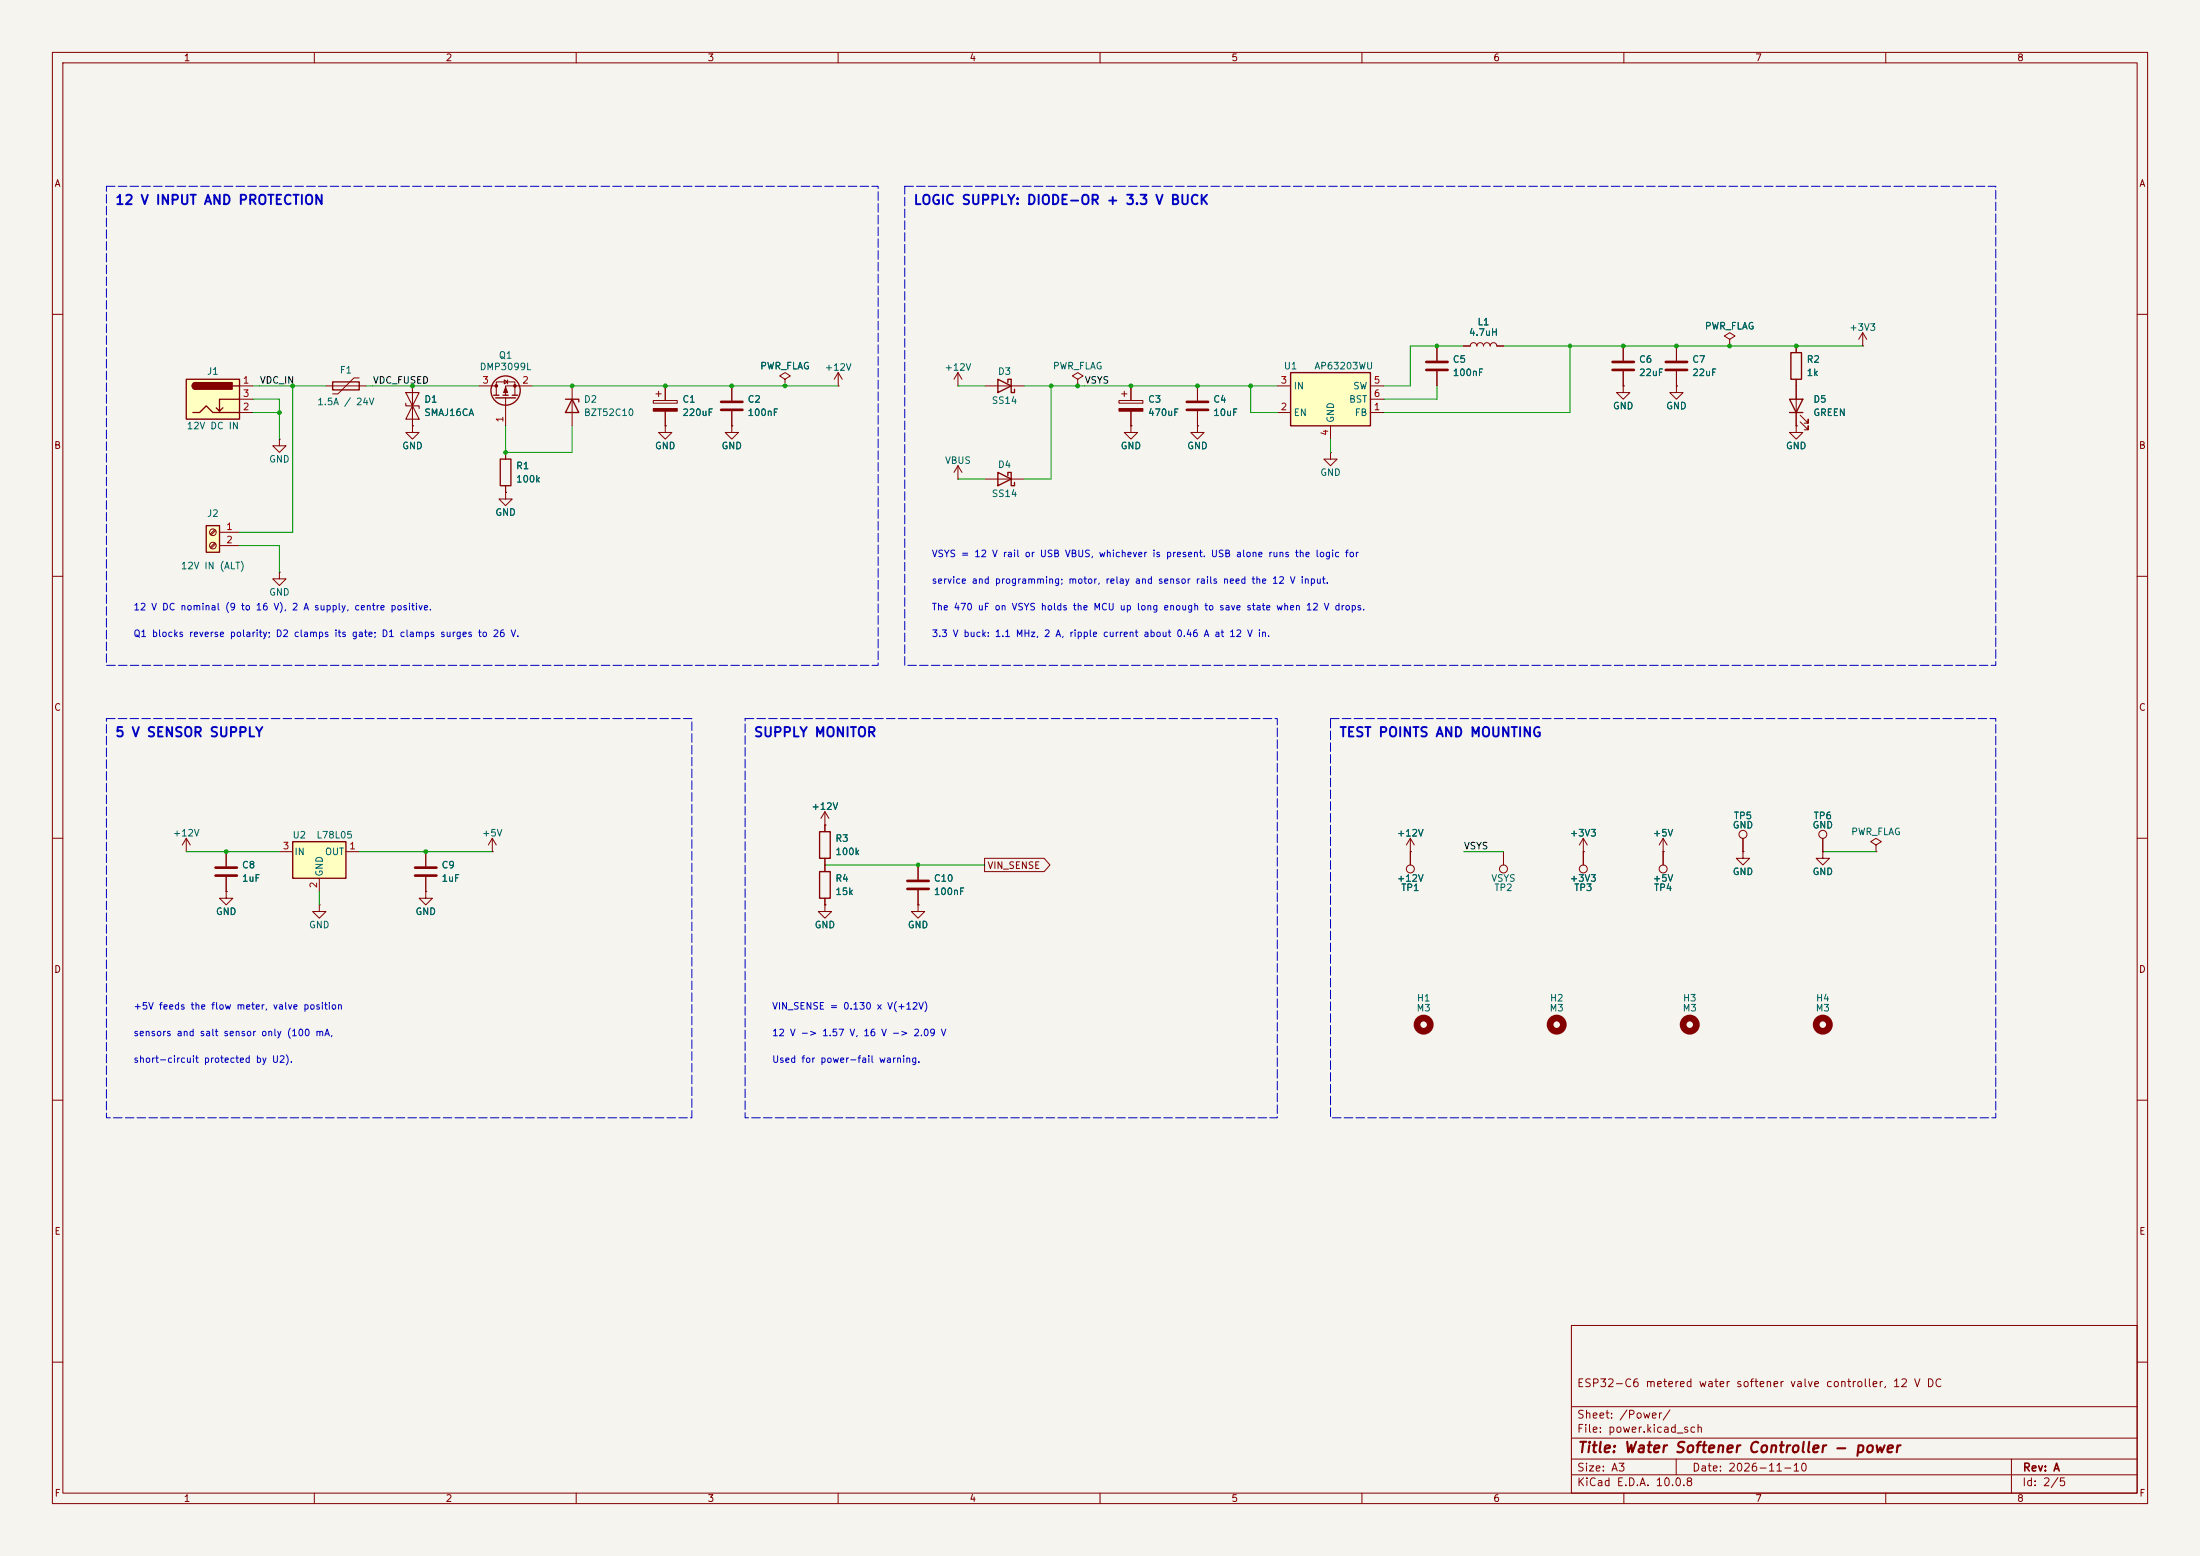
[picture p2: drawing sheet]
<svg xmlns="http://www.w3.org/2000/svg" width="420mm" height="297mm" viewBox="0 0 420 297" stroke-linecap="round" stroke-linejoin="round" font-family="sans-serif">
<path d="M0 0h420v297h-420z" fill="#f5f4ef" stroke="#f5f4ef" stroke-width=".19"/>
<g fill="none" stroke="#840000" stroke-width=".19">
<path d="M10 10h400v277h-400zM12 12h396v273h-396zM60 10v2M110 10v2M160 10v2M210 10v2M260 10v2M310 10v2M360 10v2M10 60h2M408 60h2M53.3 83.8v1.3h1.3l-1.3 1.3-1.2-1.3h1.2"/>
<path d="M53.3 83.8h.1M96.5 94v1.3h1.3l-1.3 1.2-1.3-1.2h1.3M96.5 94h.1M10 110h2M408 110h2M10 160h2M408 160h2M10 210h2M408 210h2M300 253h108v32h-108zM10 260h2M300 278.5h108"/>
<path d="M300 274.5h108M300 268.5h108M320 278.5v3M384 278.5v6.5M408 260h2M60 285v2M110 285v2M160 285v2M210 285v2M260 285v2M300 281.5h108M310 285v2"/>
<path d="M360 285v2"/>
</g>
<path d="M39.4 100.3h2.5v5.1h-2.5z" fill="#ffffc2"/>
<path d="M341.6 76.2h2.6l-1.3 2.5zM341.6 78.7h2.6M341.9 67.3h2v5.1h-2zM39.4 100.3h2.5v5.1h-2.5zM156.5 158.8h2v5h-2zM156.5 166.4h2v5.1h-2z" fill="none" stroke="#840000" stroke-width=".25"/>
<g fill="none" stroke="#840000" stroke-width=".19">
<path d="M213.6 76.5h4.6v.5h-4.6zM214.1 75.2h1M214.6 74.7v1M215.9 73.7v2.8M215.9 78.5v2.8M228.6 73.7v2.8M228.6 78.5v2.8M274.3 66v2.8M274.3 70.9v2.8M279.4 66h1.3a.64 .64 0 0 1 .6-.6 .64 .64 0 0 1 .6 .6 .64 .64 0 0 1 .7-.6 .64 .64 0 0 1 .6 .6 .64 .64 0 0 1 .6-.6 .64 .64 0 0 1 .7 .6 .64 .64 0 0 1 .6-.6 .64 .64 0 0 1 .6 .6h1.3M309.9 73.7v1.2h1.2l-1.2 1.3-1.3-1.3h1.3M309.9 73.7h.1"/>
<path d="M309.9 66v2.8M309.9 70.9v2.8M320 73.7v1.2h1.3l-1.3 1.3-1.2-1.3h1.2M320 73.7h.1M320 66v2.8M320 70.9v2.8M330.2 64.8l1-.7-1-.6-1 .6 1 .7v1.2M330.2 66h.1M342.9 66v1.3M342.9 72.4v8.9M343.7 79.2l1.5 1.6v-.8v.8h-.8M355.6 66h.1"/>
<path d="M355.6 63.5l-.8 1.3M355.6 63.5l.8 1.3M355.6 63.5v2.5M342.9 81.3v1.3h1.3l-1.3 1.2-1.3-1.2h1.3M342.9 81.3h.1M343.7 80.5l1.5 1.5v-.7v.7h-.8M41 101.1l-.9 .8M41 103.6l-.9 .9M41.2 101.3l-.9 .8M41.2 103.8l-.9 .8M41.9 101.6h3.8M41.9 104.1h3.8"/>
<path d="M157.5 157.5h.1M157.5 154.9v3.9M157.5 154.9l-.8 1.3M157.5 154.9l.7 1.3M35.6 162.6h.1M35.6 160l-.8 1.3M35.6 160l.7 1.3M35.6 160v2.6M43.2 170.2v1.3h1.2l-1.2 1.2-1.3-1.2h1.3M43.2 170.2h.1M43.2 162.6v2.8M43.2 167.4v2.8"/>
<path d="M157.5 172.7v1.3h1.2l-1.2 1.3-1.3-1.3h1.3M157.5 172.7h.1M157.5 163.8v2.6M157.5 171.5v1.2M175.3 172.7v1.3h1.2l-1.2 1.3-1.3-1.3h1.3M175.3 172.7h.1M175.3 165.1v2.8M175.3 169.9v2.8M269.2 162.6h.1M269.2 160l-.7 1.3M269.2 160l.8 1.3M269.2 160v2.6"/>
<path d="M287 162.6v2.5M302.3 162.6h.1M302.3 160v5.1M302.3 160l-.8 1.3M302.3 160l.7 1.3M317.5 162.6h.1M317.5 160l-.8 1.3M317.5 160l.8 1.3M317.5 160v5.1M332.7 162.6v1.2h1.3l-1.3 1.3-1.2-1.3h1.2M332.7 162.6h.1M332.7 160v2.6"/>
<path d="M348 162.6v1.2h1.2l-1.2 1.3-1.3-1.3h1.3M348 162.6h.1M348 160v2.6M358.1 161.3l1.1-.6-1.1-.7-1 .7 1 .6v1.3M358.1 162.6h.1"/>
<circle cx="40.6" cy="101.6" r=".63"/>
<circle cx="40.6" cy="104.1" r=".63"/>
<circle cx="332.7" cy="159.3" r=".76"/>
<circle cx="348" cy="159.3" r=".76"/>
<circle cx="287" cy="165.9" r=".76"/>
<circle cx="302.3" cy="165.9" r=".76"/>
<circle cx="317.5" cy="165.9" r=".76"/>
</g>
<path d="M226.6 76.7h4M226.6 78.2h4M272.3 69.1h4.1M272.3 70.6h4.1M307.8 69.1h4.1M307.8 70.6h4.1M318 69.1h4.1M318 70.6h4.1M41.1 165.6h4.1M41.1 167.1h4.1M173.2 168.1h4.1M173.2 169.7h4.1" fill="none" stroke="#840000" stroke-width=".51"/>
<g fill="none" stroke="#840000" stroke-width="1.3">
<circle cx="297.2" cy="195.6" r="1.27"/>
<circle cx="322.6" cy="195.6" r="1.27"/>
<circle cx="348" cy="195.6" r="1.27"/>
</g>
<path d="M213.6 78h4.6v.5h-4.6z" fill="#840000" stroke="#840000" stroke-width=".19"/>
<path d="M55.9 160.7h10.1v6.9h-10.1z" fill="#ffffc2"/>
<path d="M190.5 72.4l2.5 1.3-2.5 1.2zM192.4 73v-.6h.6v2.5h.7v-.6M190.5 90.2l2.5 1.2-2.5 1.3zM192.4 90.8v-.6h.6v2.5h.7v-.6M55.9 160.7h10.1v6.9h-10.1z" fill="none" stroke="#840000" stroke-width=".25"/>
<g fill="none" stroke="#840000" stroke-width=".19">
<path d="M149.9 72.4l1-.6-1-.7-1.1 .7 1.1 .6v1.3M149.9 73.7h.1M160 73.7h.1M160 71.1l-.7 1.3M160 71.1l.8 1.3M160 71.1v2.6M188 73.7h7.6M205.7 72.4l1.1-.6-1.1-.7-1 .7 1 .6v1.3M205.7 73.7h.1M182.9 91.4h.1M182.9 88.9l-.8 1.3M182.9 88.9l.7 1.3"/>
<path d="M182.9 88.9v2.5M188 91.4h7.6M215.9 81.3v1.3h1.3l-1.3 1.2-1.3-1.2h1.3M215.9 81.3h.1M228.6 81.3v1.3h1.3l-1.3 1.2-1.3-1.2h1.3M228.6 81.3h.1M254 86.4v1.2h1.3l-1.3 1.3-1.3-1.3h1.3M254 86.4h.1M53.3 109.2v1.3h1.3l-1.3 1.3-1.2-1.3h1.2M53.3 109.2h.1M53.3 162.6h2.6M61 172.7v1.3h1.2l-1.2 1.3-1.3-1.3h1.3"/>
<path d="M61 172.7h.1M61 167.6v2.6M66 162.6h2.6M81.3 170.2v1.3h1.2l-1.2 1.2-1.3-1.2h1.3M81.3 170.2h.1M81.3 162.6v2.8M81.3 167.4v2.8M94 162.6h.1M94 160l-.8 1.3M94 160l.7 1.3M94 160v2.6"/>
</g>
<path d="M79.2 165.6h4.1M79.2 167.1h4.1" fill="none" stroke="#840000" stroke-width=".51"/>
<path d="M246.4 71.1h15.2v10.2h-15.2z" fill="#ffffc2"/>
<path d="M107.9 76.2h2.6v.5M109.2 76.2l1.3 2.5h-2.6zM246.4 71.1h15.2v10.2h-15.2z" fill="none" stroke="#840000" stroke-width=".25"/>
<g fill="none" stroke="#840000" stroke-width=".19">
<path d="M109.2 73.7v7.6M124.7 76.5h4.6v.5h-4.6zM125.2 75.2h1M125.7 74.7v1M127 73.7v2.8M127 78.5v2.8M139.7 73.7v2.8M139.7 78.5v2.8M182.9 73.7h.1M182.9 71.1l-.8 1.3M182.9 71.1l.7 1.3M182.9 71.1v2.6"/>
<path d="M243.8 78.7h2.6M243.8 73.7h2.6M261.6 78.7h2.6M261.6 73.7h2.6M261.6 76.2h2.6M127 81.3v1.3h1.3l-1.3 1.2-1.3-1.2h1.3M127 81.3h.1M139.7 81.3v1.3h1.3l-1.3 1.2-1.3-1.2h1.3M139.7 81.3h.1M254 81.3v2.5M269.2 162.6v2.5"/>
<circle cx="269.2" cy="165.9" r=".76"/>
</g>
<path d="M124.7 78h4.6v.5h-4.6z" fill="#840000" stroke="#840000" stroke-width=".19"/>
<path d="M137.7 76.7h4M137.7 78.2h4" fill="none" stroke="#840000" stroke-width=".51"/>
<circle cx="271.8" cy="195.6" r="1.27" fill="none" stroke="#840000" stroke-width="1.3"/>
<path d="M35.6 72.4h10.1v7.6h-10.1z" fill="#ffffc2"/>
<g fill="none" stroke="#840000" stroke-width=".25">
<path d="M35.6 72.4h10.1v7.6h-10.1zM36.8 78.7h1.3l1.3-1.2 1.2 1.2h5.1M37.3 73a.64 .64 0 0 0-.6 .7 .64 .64 0 0 0 .6 .6M42.5 77.9l-.6 .6M44.4 73.7h1.3M45.7 76.2h-3.8v2.3l-.6-.6M63.5 72.9h5.1v1.5h-5.1zM94.2 75.4h1M94.6 75.9h3.8M96 75.4h1M97.8 75.4h1M95.5 87.6h2v5.1h-2z"/>
<circle cx="96.5" cy="74.5" r="2.79"/>
</g>
<g fill="#840000" stroke="#840000" stroke-width=".25">
<path d="M36.9 73.2l.4-.2v1.3a.63 .63 0 0 1-.5-.4 .63 .63 0 0 1 .1-.7z"/>
<path d="M37.3 73h7v1.3h-7z"/>
</g>
<g fill="none" stroke="#840000" stroke-width=".19">
<path d="M45.7 73.7h2.6M45.7 78.7h2.6M45.7 76.2h2.6M62.2 73.7h7.6M68.6 72.1h-1l-3.1 3.1h-1M78.7 73.7v7.6M91.4 73.7h3.3M94.7 75.4v-2.5h3.6v2.5M96.3 72.5l.6 .4-.6 .4zM96.5 75.9v5.4M96.9 72.5v.8M101.6 73.7h-5.1v1.7"/>
<path d="M127 73.7v2.8M127 78.5v2.8M139.7 73.7v2.8M139.7 78.5v2.8M149.9 73.7h.1M215.9 73.7v2.8M215.9 78.5v2.8M228.6 73.7v2.8M228.6 78.5v2.8M274.3 66v2.8M274.3 70.9v2.8M279.4 66h1.3"/>
<path d="M285.7 66h1.3M309.9 73.7h.1M309.9 66v2.8M309.9 70.9v2.8M320 73.7h.1M320 66v2.8M320 70.9v2.8M330.2 66h.1M342.9 66v1.3M342.9 72.4v3.8M342.9 78.7v2.6M78.7 81.3v1.3h1.3l-1.3 1.2-1.2-1.2h1.2"/>
<path d="M78.7 81.3h.1M96.5 94h.1M96.5 86.4v1.2M96.5 92.7v1.3M127 81.3h.1M139.7 81.3h.1M215.9 81.3h.1M228.6 81.3h.1M342.9 81.3h.1M157.5 157.5h.1M157.5 157.5v1.3M43.2 170.2h.1"/>
<path d="M43.2 162.6v2.8M43.2 167.4v2.8M81.3 170.2h.1M81.3 162.6v2.8M81.3 167.4v2.8M157.5 172.7h.1M157.5 163.8v2.6M157.5 171.5v1.2M175.3 172.7h.1M175.3 165.1v2.8M175.3 169.9v2.8M188 163.8h11.3l1.1 1.3-1.1 1.3h-11.3z"/>
<path d="M269.2 162.6h.1M269.2 162.6v2.5M302.3 162.6h.1M302.3 162.6v2.5M317.5 162.6h.1M317.5 162.6v2.5M332.7 162.6h.1M332.7 160v2.6M348 162.6h.1M348 160v2.6"/>
</g>
<path d="M77.5 77v.5h2.5v.5M77.5 74.9h2.5l-1.3 2.6zM78.7 77.5l1.3 2.5h-2.5z" fill="none" stroke="#840000" stroke-width=".2"/>
<g fill="#840000" stroke="#840000" stroke-width=".19">
<path d="M96.5 73.9l.4 1h-.8z"/>
<circle cx="94.7" cy="73.7" r=".25"/>
<circle cx="98.3" cy="73.7" r=".25"/>
</g>
<g fill="none" stroke="#009600" stroke-width=".19">
<path d="M48.3 73.7h13.9M48.3 76.2h5v7.6M48.3 78.7h5M55.9 73.7v27.9h-10.2M69.8 73.7h21.6M101.6 73.7h58.4M182.9 73.7h5.1M195.6 73.7h48.2M200.7 73.7v17.7h-5.1M238.8 73.7v5h5M274.3 73.7v2.5h-10.1M279.4 66h-10.2v7.7h-5"/>
<path d="M287 66h68.6M299.7 66v12.7h-35.5M96.5 81.3v5.1h12.7v-5.1M182.9 91.4h5.1M254 83.8v2.6M45.7 104.1h7.6v5.1M35.6 162.6h17.7M61 170.2v2.5M68.6 162.6h25.4M157.5 165.1h30.5M279.4 162.6h7.6M348 162.6h10.1"/>
</g>
<path d="M20.3 35.6h147.3v91.4h-147.3zM172.7 35.6h208.3v91.4h-208.3zM20.3 137.2h111.8v76.2h-111.8zM142.2 137.2h101.6v76.2h-101.6zM254 137.2h127v76.2h-127z" fill="none" stroke="#0000c2" stroke-width=".19" stroke-dasharray="1.6 .6"/>
<g fill="#009600">
<circle cx="274.3" cy="66" r=".46"/>
<circle cx="309.9" cy="66" r=".46"/>
<circle cx="299.7" cy="66" r=".46"/>
<circle cx="342.9" cy="66" r=".46"/>
<circle cx="320" cy="66" r=".46"/>
<circle cx="330.2" cy="66" r=".46"/>
<circle cx="175.3" cy="165.1" r=".46"/>
<circle cx="78.7" cy="73.7" r=".46"/>
<circle cx="149.9" cy="73.7" r=".46"/>
<circle cx="139.7" cy="73.7" r=".46"/>
<circle cx="109.2" cy="73.7" r=".46"/>
<circle cx="127" cy="73.7" r=".46"/>
<circle cx="55.9" cy="73.7" r=".46"/>
<circle cx="53.3" cy="78.7" r=".46"/>
<circle cx="96.5" cy="86.4" r=".46"/>
<circle cx="228.6" cy="73.7" r=".46"/>
<circle cx="238.8" cy="73.7" r=".46"/>
<circle cx="200.7" cy="73.7" r=".46"/>
<circle cx="205.7" cy="73.7" r=".46"/>
<circle cx="215.9" cy="73.7" r=".46"/>
<circle cx="43.2" cy="162.6" r=".46"/>
<circle cx="81.3" cy="162.6" r=".46"/>
</g>
<text font-size="2" fill="#840000" x="301" y="277.8">Title: Water Softener Controller - power</text>
<g font-size="1.8" fill="#0000c2">
<text x="21.9" y="39.5">12 V INPUT AND PROTECTION</text>
<text x="174.3" y="39.5">LOGIC SUPPLY: DIODE-OR + 3.3 V BUCK</text>
<text x="21.9" y="141.1">5 V SENSOR SUPPLY</text>
<text x="143.8" y="141.1">SUPPLY MONITOR</text>
<text x="255.6" y="141.1">TEST POINTS AND MOUNTING</text>
</g>
<g font-size="1.5" fill="#840000">
<text x="300.9" y="265.1">ESP32-C6 metered water softener valve controller, 12 V DC</text>
<text x="300.9" y="273.8">File: power.kicad_sch</text>
<text x="300.9" y="271.1">Sheet: /Power/</text>
<text x="300.9" y="281.2">Size: A3</text>
<text x="322.9" y="281.2">Date: 2026-11-10</text>
<text x="386" y="281.2">Rev: A</text>
<text x="300.9" y="284">KiCad E.D.A. 10.0.8</text>
<text x="385.9" y="284">Id: 2/5</text>
</g>
<g font-size="1.3" fill="#840000">
<text x="35" y="12">1</text>
<text x="85" y="12">2</text>
<text x="135" y="12">3</text>
<text x="185" y="12">4</text>
<text x="235" y="12">5</text>
<text x="285" y="12">6</text>
<text x="335" y="12">7</text>
<text x="385" y="12">8</text>
<text x="10.3" y="36">A</text>
<text x="408.3" y="36">A</text>
<text x="10.2" y="86">B</text>
<text x="408.2" y="86">B</text>
<text x="10.2" y="136">C</text>
<text x="408.2" y="136">C</text>
<text x="188.4" y="166.2">VIN_SENSE</text>
<text x="10.2" y="186">D</text>
<text x="408.2" y="186">D</text>
<text x="10.3" y="236">E</text>
<text x="408.3" y="236">E</text>
<text x="10.3" y="286">F</text>
<text x="35" y="287">1</text>
<text x="85" y="287">2</text>
<text x="135" y="287">3</text>
<text x="185" y="287">4</text>
<text x="235" y="287">5</text>
<text x="285" y="287">6</text>
<text x="335" y="287">7</text>
<text x="385" y="287">8</text>
<text x="408.3" y="286">F</text>
</g>
<g font-size="1.3" fill="#006464">
<text x="280.3" y="64.4">4.7uH</text>
<text x="282" y="62.4">L1</text>
<text x="325.4" y="63.2">PWR_FLAG</text>
<text x="352.9" y="63.4">+3V3</text>
<text x="39.4" y="71.8">J1</text>
<text x="64.8" y="71.6">F1</text>
<text x="91.5" y="71">DMP3099L</text>
<text x="95.1" y="68.8">Q1</text>
<text x="145" y="70.8">PWR_FLAG</text>
<text x="157.4" y="71.1">+12V</text>
<text x="180.2" y="71.1">+12V</text>
<text x="190.4" y="71.9">D3</text>
<text x="200.9" y="70.8">PWR_FLAG</text>
<text x="245" y="70.8">U1</text>
<text x="250.8" y="70.8">AP63203WU</text>
<text x="277.2" y="69.5">C5</text>
<text x="312.8" y="69.5">C6</text>
<text x="323" y="69.5">C7</text>
<text x="344.8" y="69.5">R2</text>
<text x="60.5" y="77.6">1.5A / 24V</text>
<text x="80.9" y="77.2">D1</text>
<text x="111.4" y="77.2">D2</text>
<text x="130.2" y="77.2">C1</text>
<text x="142.6" y="77.2">C2</text>
<text x="189.2" y="77.4">SS14</text>
<text x="219.1" y="77.2">C3</text>
<text x="231.5" y="77.2">C4</text>
<text x="246.9" y="74.6">IN</text>
<text x="257.4" y="77.2">BST</text>
<text x="258.2" y="74.6">SW</text>
<text x="277.2" y="72.1">100nF</text>
<text x="312.8" y="72.1">22uF</text>
<text x="323" y="72.1">22uF</text>
<text x="344.8" y="72.1">1k</text>
<text x="346.1" y="77.2">D5</text>
<text x="35.6" y="82.2">12V DC IN</text>
<text x="80.9" y="79.7">SMAJ16CA</text>
<text x="111.4" y="79.7">BZT52C10</text>
<text x="130.2" y="79.7">220uF</text>
<text x="142.6" y="79.7">100nF</text>
<text x="219.1" y="79.7">470uF</text>
<text x="231.5" y="79.7">10uF</text>
<text x="246.9" y="79.7">EN</text>
<text x="255" y="80.8" transform="rotate(-90 255 80.8)">GND</text>
<text x="258.5" y="79.7">FB</text>
<text x="307.8" y="78.4">GND</text>
<text x="318" y="78.4">GND</text>
<text x="346.1" y="79.7">GREEN</text>
<text x="51.3" y="88.6">GND</text>
<text x="76.7" y="86.1">GND</text>
<text x="98.4" y="89.9">R1</text>
<text x="124.9" y="86.1">GND</text>
<text x="137.6" y="86.1">GND</text>
<text x="180.3" y="88.8">VBUS</text>
<text x="190.4" y="89.6">D4</text>
<text x="213.8" y="86.1">GND</text>
<text x="226.5" y="86.1">GND</text>
<text x="340.8" y="86.1">GND</text>
<text x="98.4" y="92.4">100k</text>
<text x="189.2" y="95.2">SS14</text>
<text x="251.9" y="91.1">GND</text>
<text x="39.4" y="99">J2</text>
<text x="94.5" y="98.8">GND</text>
<text x="34.4" y="109">12V IN (ALT)</text>
<text x="51.3" y="114">GND</text>
<text x="154.8" y="154.9">+12V</text>
<text x="32.9" y="160">+12V</text>
<text x="55.8" y="160.3">U2</text>
<text x="60.3" y="160.3">L78L05</text>
<text x="91.9" y="160">+5V</text>
<text x="159.4" y="161">R3</text>
<text x="266.6" y="160">+12V</text>
<text x="299.6" y="160">+3V3</text>
<text x="315.4" y="160">+5V</text>
<text x="330.7" y="158.4">GND</text>
<text x="330.9" y="156.7">TP5</text>
<text x="345.9" y="158.4">GND</text>
<text x="346.1" y="156.7">TP6</text>
<text x="353.3" y="159.7">PWR_FLAG</text>
<text x="46.1" y="166.1">C8</text>
<text x="56.1" y="163.5">IN</text>
<text x="61.9" y="167.4" transform="rotate(-90 61.9 167.4)">GND</text>
<text x="61.9" y="163.5">OUT</text>
<text x="84.2" y="166.1">C9</text>
<text x="159.4" y="163.5">100k</text>
<text x="330.7" y="167.3">GND</text>
<text x="345.9" y="167.3">GND</text>
<text x="46.1" y="168.6">1uF</text>
<text x="84.2" y="168.6">1uF</text>
<text x="159.4" y="168.6">R4</text>
<text x="159.4" y="171.1">15k</text>
<text x="178.2" y="168.6">C10</text>
<text x="178.2" y="171.1">100nF</text>
<text x="266.6" y="168.6">+12V</text>
<text x="267.4" y="170.4">TP1</text>
<text x="284.6" y="168.6">VSYS</text>
<text x="285.2" y="170.4">TP2</text>
<text x="299.6" y="168.6">+3V3</text>
<text x="300.4" y="170.4">TP3</text>
<text x="315.4" y="168.6">+5V</text>
<text x="315.6" y="170.4">TP4</text>
<text x="41.1" y="175">GND</text>
<text x="58.9" y="177.5">GND</text>
<text x="79.2" y="175">GND</text>
<text x="155.4" y="177.5">GND</text>
<text x="173.2" y="177.5">GND</text>
<text x="270.4" y="191.5">H1</text>
<text x="295.8" y="191.5">H2</text>
<text x="321.2" y="191.5">H3</text>
<text x="346.6" y="191.5">H4</text>
<text x="270.3" y="193.4">M3</text>
<text x="295.7" y="193.4">M3</text>
<text x="321.1" y="193.4">M3</text>
<text x="346.5" y="193.4">M3</text>
</g>
<g font-size="1.3" fill="#a90000">
<text x="46.3" y="73.5">1</text>
<text x="46.3" y="76.1">3</text>
<text x="92" y="73.5">3</text>
<text x="99.6" y="73.5">2</text>
<text x="244.4" y="73.5">3</text>
<text x="262.2" y="73.5">5</text>
<text x="262.2" y="76.1">6</text>
<text x="46.3" y="78.6">2</text>
<text x="96.4" y="80.7" transform="rotate(-90 96.4 80.7)">1</text>
<text x="244.4" y="78.6">2</text>
<text x="253.9" y="83.3" transform="rotate(-90 253.9 83.3)">4</text>
<text x="262.2" y="78.6">1</text>
<text x="43.1" y="101.5">1</text>
<text x="43.1" y="104">2</text>
<text x="53.9" y="162.4">3</text>
<text x="66.6" y="162.4">1</text>
<text x="60.8" y="169.6" transform="rotate(-90 60.8 169.6)">2</text>
</g>
<g font-size="1.3" fill="#0f0f0f">
<text x="49.5" y="73.5">VDC_IN</text>
<text x="71.1" y="73.5">VDC_FUSED</text>
<text x="207" y="73.5">VSYS</text>
<text x="279.4" y="162.4">VSYS</text>
</g>
<g font-size="1.3" fill="#0000c2">
<text x="177.8" y="106.7">VSYS = 12 V rail or USB VBUS, whichever is present. USB alone runs the logic for</text>
<text x="177.8" y="111.7">service and programming; motor, relay and sensor rails need the 12 V input.</text>
<text x="25.4" y="116.8">12 V DC nominal (9 to 16 V), 2 A supply, centre positive.</text>
<text x="177.8" y="116.8">The 470 uF on VSYS holds the MCU up long enough to save state when 12 V drops.</text>
<text x="25.4" y="121.9">Q1 blocks reverse polarity; D2 clamps its gate; D1 clamps surges to 26 V.</text>
<text x="177.8" y="121.9">3.3 V buck: 1.1 MHz, 2 A, ripple current about 0.46 A at 12 V in.</text>
<text x="25.4" y="193">+5V feeds the flow meter, valve position</text>
<text x="147.3" y="193">VIN_SENSE = 0.130 x V(+12V)</text>
<text x="25.4" y="198.1">sensors and salt sensor only (100 mA,</text>
<text x="25.4" y="203.2">short-circuit protected by U2).</text>
<text x="147.3" y="198.1">12 V -&gt; 1.57 V, 16 V -&gt; 2.09 V</text>
<text x="147.3" y="203.2">Used for power-fail warning.</text>
</g>
</svg>
